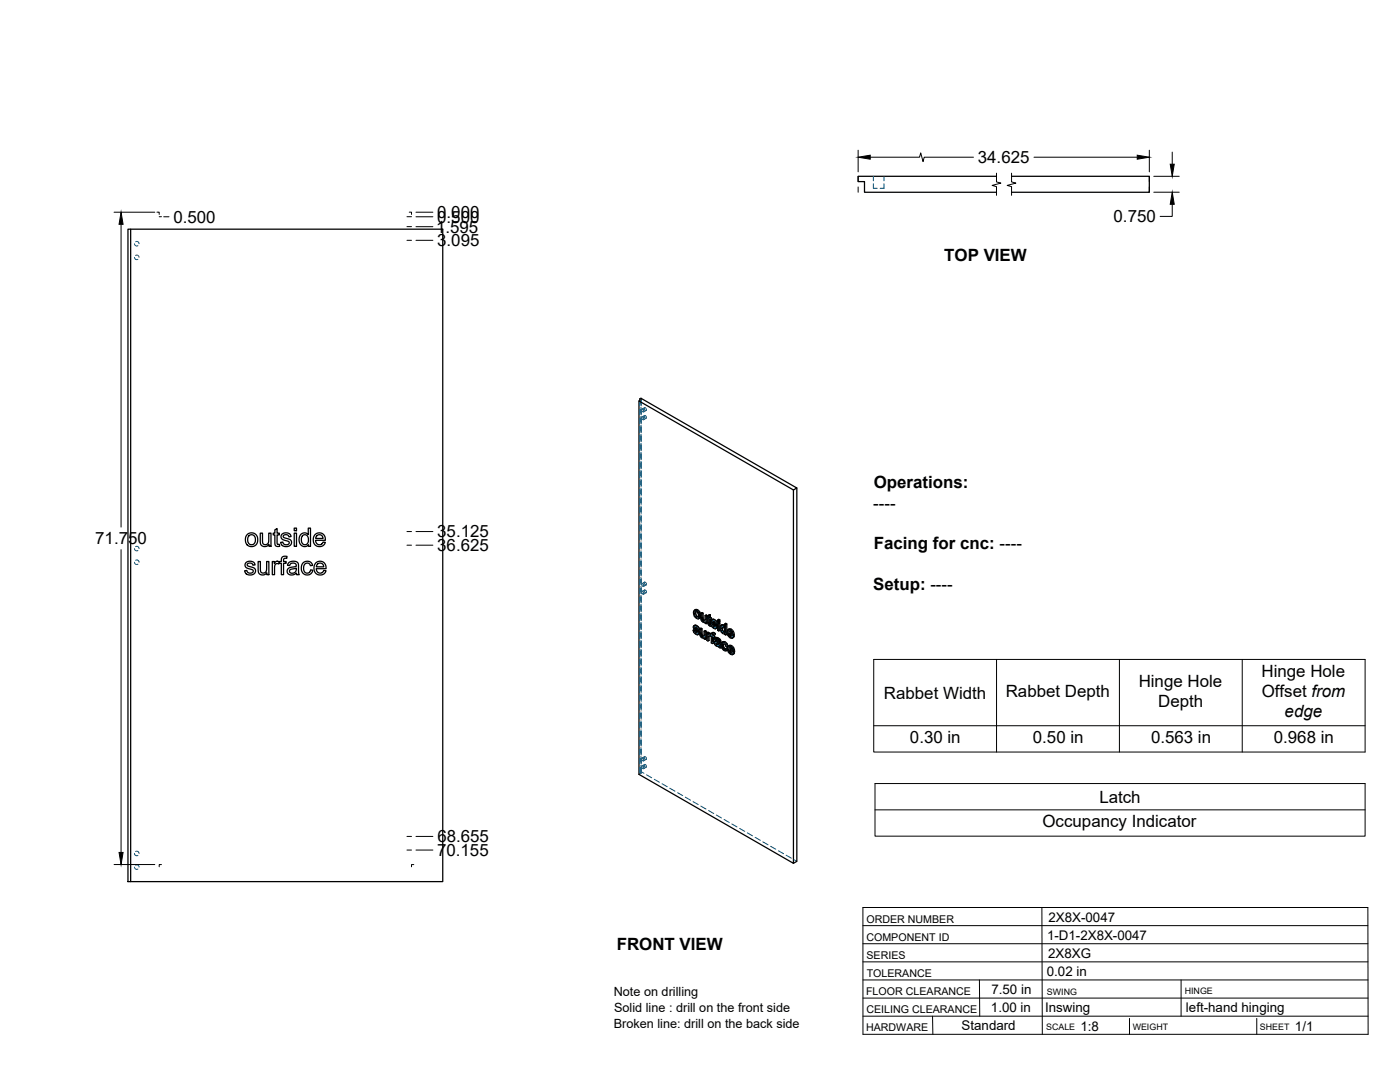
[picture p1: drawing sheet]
<svg xmlns="http://www.w3.org/2000/svg" width="559mm" height="432mm" viewBox="0 0 559 432" stroke-linecap="round" stroke-linejoin="round" font-family="sans-serif">
<!-- layer: Hidden -->
<g fill="none" stroke="#00557f" stroke-width=".4">
<path d="M348.6 73.3v1.8h1.5M348.6 70.4v1.8M352.8 73.3v1.8h-1.5M352.8 70.4v1.8M53.7 97.3l.4 .7h1M54.1 96.5l.9-.1 .5 .9M53.7 102.7l.6 .9 .8-.1M54.1 101.9h.9l.5 .8M255.4 159.8v2.2M255.8 158.9v2.5M255.9 159.5v2.5M255.4 163.2v2.3"/>
<path d="M255.4 166.7v2.4M255.4 170.3v2.4M255.4 173.9v2.4M255.4 177.5v2.3M255.8 162.6v2.4M255.8 166.2v2.4M255.8 169.7v2.4M255.8 173.3v2.4M255.8 176.9v2.4M255.9 163.2v2.3M255.9 166.7v2.4M255.9 170.3v2.4"/>
<path d="M255.9 173.9v2.4M255.9 177.5v2.3M256.2 163.4a.54 .54 0 0 1 .7 .2 .54 .54 0 0 1-.3 .8zM256.2 166.4a.56 .56 0 0 1 .7 .4 .56 .56 0 0 1-.3 .7l-.5-.6zM257.2 165.8a.56 .56 0 0 1 .7 .4 .56 .56 0 0 1-.3 .7l-.4-.6zM257.2 162.7a.56 .56 0 0 1 .7 .4 .56 .56 0 0 1-.3 .7l-.4-.6zM257.3 165.8l-1 .6M257.3 162.7l-1 .6M257.9 166.9l-1 .6M257.9 163.8l-1 .6M255.4 181v2.4M255.4 184.6v2.4"/>
<path d="M255.4 188.2v2.3M255.4 191.7v2.4M255.4 195.3v2.4M255.4 198.9v2.4M255.8 180.4v2.4M255.8 184v2.4M255.8 187.6v2.4M255.8 191.2v2.3M255.8 194.8v2.3M255.8 198.3v2.4M255.9 181v2.4M255.9 184.6v2.4"/>
<path d="M255.9 188.2v2.3M255.9 191.7v2.4M255.9 195.3v2.4M255.9 198.9v2.4M53.7 218.9l.6 .9 .8-.1M54.1 218.1h.9l.5 .8M255.4 202.5v2.3M255.4 206v2.4M255.4 209.6v2.4M255.4 213.2v2.4M255.4 216.7v2.4M255.8 201.9v2.4"/>
<path d="M255.8 205.5v2.3M255.8 209v2.4M255.8 212.6v2.4M255.8 216.2v2.4M255.8 219.8v2.3M255.9 202.5v2.3M255.9 206v2.4M255.9 209.6v2.4M255.9 213.2v2.4M255.9 216.7v2.4M53.7 224.4l.6 .8 .8-.1M54.1 223.6l.9-.1 .5 .9"/>
<path d="M255.4 220.3v2.4M255.4 223.9v2.4M255.4 227.5v2.3M255.4 231v2.4M255.4 234.6v2.4M255.4 238.2v2.4M255.8 223.3v2.4M255.8 226.9v2.4M255.8 230.5v2.4M255.8 234v2.4M255.8 237.6v2.4M255.9 220.3v2.4"/>
<path d="M255.9 223.9v2.4M255.9 227.5v2.3M255.9 231v2.4M255.9 234.6v2.4M255.9 238.2v2.4M256.2 236.1a.56 .56 0 0 1 .7 .3 .56 .56 0 0 1-.3 .7l-.5-.6zM256.2 232.9a.56 .56 0 0 1 .7 .4 .56 .56 0 0 1-.3 .7l-.5-.6zM257.2 235.5a.55 .55 0 0 1 .7 .3 .55 .55 0 0 1-.3 .7zM257.2 232.4a.55 .55 0 0 1 .7 .3 .55 .55 0 0 1-.3 .7zM257.3 235.5l-1 .5M257.3 232.3l-1 .6M257.9 236.6l-1 .5"/>
<path d="M257.9 233.4l-1 .6M255.4 241.7v2.4M255.4 245.3v2.4M255.4 248.9v2.4M255.4 252.5v2.3M255.4 256v2.4M255.4 259.6v2.4M255.8 241.2v2.4M255.8 244.8v2.3M255.8 248.3v2.4M255.8 251.9v2.4M255.8 255.5v2.4"/>
<path d="M255.8 259v2.4M255.9 241.7v2.4M255.9 245.3v2.4M255.9 248.9v2.4M255.9 252.5v2.3M255.9 256v2.4M255.9 259.6v2.4M277.1 251.2l.4 1M277.2 250l-.5 .3M277.3 249.7l-.5 .2M277.3 244.3l-.5 .2M277.3 251.3l.3 .3"/>
<path d="M277.3 250.4l-.5 .3M277.4 249.5l-.1 1.1 1.3 1.2a.36 .36 0 0 1 .3 .5 .36 .36 0 0 1-.4 .3l.3-.3M277.5 252.2l.9 .7 .6 .1M277.5 252.2l-.5 .2M277.5 251.4l-.1 .1M277.6 250.9l-.5 .3M277.6 245.6l.9 .9 .9 .1M277.6 245.6l-.5 .3M277.6 250.2l-.1 .1M277.6 250.3l.1-.3 .5 .1 1 1M277.7 243.2l-.4 .9 .3 1.5M277.7 250l-.5 .3"/>
<path d="M277.9 243.8l-.1 .2M277.9 243.8l.8 .2 .5 .9v1l-.5 .3M277.9 243.8l-.4 .2M278.2 250.1l-.5 .3M278.2 252.9l-.4 .2M278.2 251l.4 .3M278.2 252.8l.5-.2-.4 .2M278.5 243.8l-.5 .3M278.5 246.5l-.5 .3M278.6 250.5l-.5 .2M278.7 252l-.5 .2M278.7 250.9l-.4 .3"/>
<path d="M278.8 253l-.5 .3M279 246.1l-.4 .3M279 244.4l-.4 .3M279.1 246.7l-.4 .3M279.2 245.4l-.4 .2M279.8 250.7l.1 2.7 .8 .9 .8-.1v.5l.4 .2M279.8 253l-.4 .3M280 253.5l-.5 .2M280.2 244.5l.2 2.7 .8 .9 .7-.1v.4l.4 .3M280.2 246.8l-.4 .3M280.2 253.9l-.4 .3M280.4 247.2l-.5 .3"/>
<path d="M280.6 247.7l-.4 .2M280.7 254.3l-.5 .2M281.1 248l-.5 .3M281.1 254l-.2 .1M281.4 253.8l-.6 .4M281.5 251.7l-.1 1.9-.5 .4M281.5 254.7l-.4 .2M281.5 254.2l-.4 .3 .2-.1M281.6 247.7l-.3 .2M281.7 247.7l-.5 .3M281.8 247.6l-.5 .2M281.9 245.4l-.1 2-.4 .3"/>
<path d="M281.9 248.4l-.4 .3M281.9 248l-.4 .3 .2-.2M282.3 246.2v.4l.5-.3M282.6 252.3v3l.4 .3M282.6 255.3l-.5 .3M282.8 245.9l-.2 .1M283 253l-.5 .2M283.1 245.4v.7l-.3-.2v.4l.3 .2v2.4l.9 .8-.2-.6M283.1 253.4l-.1 .1M283.1 246.5l-.5 .3M283.1 246.1l-.5 .3M283.1 248.9l-.4 .2"/>
<path d="M283.2 252.8l-.2 .1M283.3 253.2l-.5 .3 .4-.2M283.3 249.2l-.4 .3M283.5 253.3l-.4 .3 .3-.4 .4 .4 .2-.3 .4 .4v2.6l.4 .3M283.5 246.8l-.4 .2M283.7 249.5l-.4 .3M284 247l-.5-.2v.5M284 253.2l-.5 .2M284 253.3l-.5 .2M284 249.2l-.2 .1M284 249.7h-.1M284.2 248.9l.4 .9"/>
<path d="M284.3 247.6l-.5 .3M284.4 253.3l-.9 .4M284.4 256.3l-.5 .3M284.4 253.7l-.5 .3M284.4 247.3l-.5 .2M284.4 248.9l.3 .3M284.4 252.6l-.4 .2M284.4 248.1l-.5 .2M284.5 247.2l-.1 1 1.3 1.2a.37 .37 0 0 1 .3 .5 .37 .37 0 0 1-.4 .3l.3-.3M284.5 252.4l-.1 .9-.4-.2M284.6 249.8l.7 .7 .8 .1M284.6 249.8l-.5 .2"/>
<path d="M284.6 249v.1M284.7 248.5l-.5 .3M284.7 247.8l-.1 .1M284.8 247.9v-.3l.5 .1 1 1M284.8 254l-.4 .2M284.8 247.6l-.4 .3M284.9 253l-.5 .2M285.2 253l-.5 .3M285.3 247.7l-.5 .3M285.3 254.3l-.5-.3v.5M285.3 254.7l.5-.3-.2 .5 .4 .3a.87 .87 0 0 1 1 0 .87 .87 0 0 1 .3 .9l-.5-.1M285.4 248.6l.3 .3"/>
<path d="M285.4 250.4l.4-.2-.9 .5M285.4 253.2l-.5-.2-.1 .3M285.5 256.2l-.4 .3M285.6 255.8l-.5 .3M285.6 254.9l-.5 .2M285.7 248.1l-.5 .2M285.7 255.7l-.2 .6 .3 .7 .7 .6 .8 .1 .1 .4M285.7 256.9l-.4 .3M285.8 249.6l-.5 .2M285.9 248.5l-.5 .3M285.9 250.7l-.5 .2M285.9 256.5l.3-.3a.77 .77 0 0 1 .9 .2 .77 .77 0 0 1 0 .9h-.3"/>
<path d="M286.2 256.2l-.6 .3 .4-.3M286.2 254.9l-.4 .2M286.4 257.6l-.5 .2M286.7 255l-.5 .3M286.9 257.7l-.5 .3M286.9 248.3v3l.4 .3M286.9 247.2v.6l.4 .2M286.9 251.3l-.5 .3M286.9 247.8l-.5 .2M287.1 257.3l-.4 .3M287.2 255.5l-.5 .2M287.2 257.2l-.4 .3 .1-.1"/>
<path d="M287.3 256.5l-.4 .3M287.3 256l-.4 .2M287.3 256.1l-.4 .3M287.3 257.7l-.4 .2M287.4 258.1l.5 .3M287.4 258.1l-.4 .3M287.9 250.4l-.5 .2M288 251.3l-.5 .2M288 249.6l-.5 .3M288.2 249.3l-.3 .8 .3 1.6 .8 .9 .7-.1v.4l.4 .3M288.3 257.1l-.5 .3M288.4 252.1l-.4 .2"/>
<path d="M288.4 256.3l-.4 .3M288.5 249.9l-.1 .2M288.5 249.9l.7 .1 .5 1v.9l-.5 .3M288.5 249.9l-.4 .2 .4-.2M288.6 258.4l-.4 .3M288.6 256.1l-.3 .7 .2 1.5 .7 .8 1 .4M288.8 256.8l.6-.2 1.1 1.2M289 256.6l-.5 .3M289 252.6l-.5 .2M289 249.9l-.5 .2M289.4 249.8l-.2 .1M289.5 259.4l-.5 .2"/>
<path d="M289.5 256.6l-.4 .3M289.5 252.2l-.4 .3M289.5 250.4l-.4 .3M289.6 259h.3M289.7 248.8v1.5l-.5-.7M289.7 250.3l-.5 .2M289.7 251.5l-.4 .2M289.7 252.9l-.4 .3M289.7 252.5l-.4 .3 .3-.1M289.9 257l-.5 .3M289.9 259l-.4 .2M290.1 257.6l-.5 .3"/>
<path d="M290.1 258.6l-.2 .4M290.4 258.7l.2 .2-.2 .4M290.6 258.9l-.2 .1M290.7 252l-.5 .3M290.8 258.6l-.5 .2M291 251l-.3 .8 .3 1.5 1 1 .8 .1M291 253.3l-.4 .3M291.1 252.4l-.4 .2M291.1 259.9l-.4 .3M291.1 257.6l-.3 .7 .3 1.6 .9 .9 .9 .1M291.2 252.9l-.1-.5 2 1.1M291.3 258.9l-.5 .3"/>
<path d="M291.4 259.5l-.1-.6 1.9 1.2M291.4 251.5l-.2 .2M291.4 251.5l.7 .2 .5 1.1-.6-.3M291.4 251.5l-.5 .2M291.5 258l-.2 .3M291.5 258l.8 .3 .4 1.1-.6-.4M291.5 258l-.4 .3M291.9 251.5l-.5 .3M291.9 254.3l-.5 .2M292 258.1l-.4 .2M292.1 253.9h.2M292.4 253.9l-.5 .3 .4-.3"/>
<path d="M292.4 252.1l-.4 .3M292.6 258.7l-.5 .3M292.6 252.8l-.5 .2M292.6 253.6l-.1 .1M292.7 254.4l-.5 .3M292.7 253.7l-.4 .2M292.7 259.4l-.4 .2M255.4 263.2v2.4M255.4 266.7v2.4M255.4 270.3v2.4M255.4 273.9v2.4M255.4 277.5v2.3"/>
<path d="M255.8 262.6v2.4M255.8 266.2v2.4M255.8 269.7v2.4M255.8 273.3v2.4M255.8 276.9v2.4M255.9 263.2v2.4M255.9 266.7v2.4M255.9 270.3v2.4M255.9 273.9v2.4M255.9 277.5v2.3M292 260.8l-.4 .3M292.2 260.5h.3"/>
<path d="M292.5 260.5l-.4 .2M292.7 260.2h-.1M292.8 261l-.5 .3M292.8 260.3l-.3 .2M255.4 281.1v2.3M255.4 284.6v2.4M255.4 288.2v2.4M255.4 291.8v2.3M255.4 295.3v2.4M255.4 298.9v2.4M255.8 280.5v2.4M255.8 284v2.4"/>
<path d="M255.8 287.6v2.4M255.8 291.2v2.4M255.8 294.8v2.3M255.8 298.3v2.4M255.9 281.1v2.3M255.9 284.6v2.4M255.9 288.2v2.4M255.9 291.8v2.3M255.9 295.3v2.4M255.9 298.9v2.4M255.4 302.5v2.4M255.4 306v2.2"/>
<path d="M255.4 308.2l.5 .3M255.8 301.9v2.4M255.8 305.5v2.4M255.8 307.9l-.4 .3M255.8 307.9l1.2 .7M255.9 308.5l-.9 .5M255.9 302.5v2.4M255.9 306v2.5M256.2 302.6a.55 .55 0 0 1 .7 .3 .55 .55 0 0 1-.3 .7zM256.2 305.7a.56 .56 0 0 1 .7 .3 .56 .56 0 0 1-.3 .7l-.5-.6zM257.2 305.1a.56 .56 0 0 1 .7 .4 .56 .56 0 0 1-.3 .7l-.4-.6zM257.2 302a.56 .56 0 0 1 .7 .3 .56 .56 0 0 1-.3 .7l-.4-.6z"/>
<path d="M257.3 305.1l-1 .6M257.3 302l-1 .5M257.9 306.2l-1 .6M257.9 303.1l-1 .5M258 309.2l2.1 1.2M261.2 311l2 1.2M264.2 312.8l2.1 1.2M267.3 314.6l2.1 1.1M270.4 316.3l2.1 1.2M273.5 318.1l2.1 1.2M276.6 319.9l2.1 1.2M54.1 339.8h.9l.5 .8"/>
<path d="M279.7 321.7l2.1 1.2M282.8 323.5l2.1 1.2M285.9 325.2l2.1 1.2M289 327l2.1 1.2M292.1 328.8l2.1 1.2M295.2 330.6l2.1 1.2M298.3 332.4l2.1 1.2M301.4 334.2l2.1 1.1M304.5 336l2.1 1.1M307.6 337.7l2 1.2M310.7 339.5l2 1.2M53.7 346.1l.4 .7h1"/>
<path d="M53.7 340.6l.6 .9 .8-.1M54.1 345.2l1 .1 .4 .8M313.8 341.3l2 1.2M316.9 343.1l1.2 .6"/>
</g>
<!-- layer: Visible -->
<g fill="none" stroke="#000" stroke-width=".51">
<path d="M397.7 70.4h-55.2v2.1h2.6v4.2h52.6M403.8 70.4h54.9v6.3h-54.9M51.1 91.5h1.1v260.3h-1.1zM52.2 91.5h124.5v260.3h-124.5M255.4 159.2l.5 .3-.9 .5v149l61.7 35.5v-149M255.4 159.2l.4-.3 62.3 35.9-1.4 .7-61.7-35.5M255.4 159.2v.6M318.1 194.8v148.9l-1.4 .8M98.8 213.2l1.1-.5a2.66 2.66 0 0 1 3 3.6 2.66 2.66 0 0 1-4.7 .6l-.2-1.1a2.9 2.9 0 0 1 .8-2.6zM99.3 213.9l.8-.5a1.97 1.97 0 0 1 1.9 2 1.97 1.97 0 0 1-2 2l-.5-.3a2.65 2.65 0 0 1-.2-3.2zM103.9 212.8h.9v2.9a1.32 1.32 0 0 0 1.3 1.7 1.32 1.32 0 0 0 1.2-1.8v-2.8h.9v5.2h-.8v-.7a1.88 1.88 0 0 1-2.3 .8 1.88 1.88 0 0 1-1.2-2.1zM109.7 211.5l.9-.6v1.9h.9v.7h-.9v3.3l.3 .4h.6l.1 .8a1.32 1.32 0 0 1-1.5-.1 1.32 1.32 0 0 1-.4-1.4v-3h-.6v-.7h.6z"/>
<path d="M112.5 213.2l1.1-.5a1.96 1.96 0 0 1 2.6 1.4l-.9 .1a1.13 1.13 0 0 0-1.1-.9 1.13 1.13 0 0 0-1.1 1l.3 .3a3.4 3.4 0 0 1 2.9 1.4 2.17 2.17 0 0 1-1.6 2.1 2.17 2.17 0 0 1-2.5-1l-.2-.6 .9-.1a1.23 1.23 0 0 0 1.3 1.1 1.23 1.23 0 0 0 1.2-1.3l-.7-.3a2.35 2.35 0 0 1-2.5-1.5zM117.4 212.8h.9v5.2h-.9zM117.4 210.8h.9v1h-.9zM120 213.4l1.1-.7a1.88 1.88 0 0 1 1.9 .7v-2.6h.9v7.2h-.8v-.6a2.18 2.18 0 0 1-2.6 .4 2.18 2.18 0 0 1-1.1-2.4zM120.8 213.8l.6-.4a2.12 2.12 0 0 1 1.8 1.6 2.12 2.12 0 0 1-.9 2.3l-.3 .1a2.1 2.1 0 0 1-1.7-1.4 2.1 2.1 0 0 1 .5-2.2zM125.7 213.4l1.5-.7a2.47 2.47 0 0 1 2.7 2.9h-4l.3 1a1.46 1.46 0 0 0 1.5 .8 1.46 1.46 0 0 0 1.2-1.1l1 .2-.3 .6-.7 .7-1.2 .3a2.79 2.79 0 0 1-2.6-1.7 2.79 2.79 0 0 1 .6-3zM126.5 213.8l.7-.4h.8l.6 .5 .3 1h-2.9zM98.2 224.5l1.1-.5a1.92 1.92 0 0 1 2.5 1.4l-.9 .2a1.13 1.13 0 0 0-1.1-.9 1.13 1.13 0 0 0-1.1 .9l.3 .3a3.5 3.5 0 0 1 2.9 1.4 2.19 2.19 0 0 1-1.5 2.2 2.19 2.19 0 0 1-2.5-1l-.3-.7h1a1.23 1.23 0 0 0 1.3 1 1.23 1.23 0 0 0 1.1-1.2l-.6-.4a2.35 2.35 0 0 1-2.6-1.5zM103 224.1h.9v2.9a1.32 1.32 0 0 0 1.4 1.7 1.32 1.32 0 0 0 1.1-1.8v-2.8h.9v5.2h-.8v-.7a1.88 1.88 0 0 1-2.2 .8 1.88 1.88 0 0 1-1.3-2zM108.7 224.1h.8v.8a1.28 1.28 0 0 1 2-.7l.8-.1v-.6a1.5 1.5 0 0 1 .7-1.4 1.5 1.5 0 0 1 1.6 0l-.2 .7a.82 .82 0 0 0-.8 0 .82 .82 0 0 0-.4 .8v.5h1v.7h-1v4.5h-.9v-4.5h-.8v-.4l-.2 .7a1.17 1.17 0 0 0-1.4 .1 1.17 1.17 0 0 0-.3 1.4v2.7h-.9zM115.1 224.7a2.39 2.39 0 0 1 4 .6l.3 4h-.9l-.2-.6a2.02 2.02 0 0 1-2.2 .9 2.02 2.02 0 0 1-1.5-1.8l.1-.3a2.01 2.01 0 0 1 2-1.2h.4a.83 .83 0 0 0 1.1-.8 .83 .83 0 0 0-1.1-.8 1.23 1.23 0 0 0-1.5 1l-.9-.1zM115.7 227.4l2.6-.7a1.46 1.46 0 0 1-.8 1.9 1.46 1.46 0 0 1-2-.8z"/>
<path d="M120.9 224.6l1.1-.6 1.5 .1 .8 .6 .5 .9-.9 .2a1.44 1.44 0 0 0-1.9-1 1.44 1.44 0 0 0-.8 1.9l.1 1a1.35 1.35 0 0 0 1.5 1 1.35 1.35 0 0 0 1.2-1.3l.8 .1-.4 1.1a2.48 2.48 0 0 1-3.2 .4 2.48 2.48 0 0 1-.8-3.2zM126 224.7l1.5-.7a2.47 2.47 0 0 1 2.7 2.9h-4l.3 1a1.46 1.46 0 0 0 1.4 .8 1.46 1.46 0 0 0 1.3-1.1l.9 .2-.3 .7-.7 .6-1.1 .4a2.8 2.8 0 0 1-2.6-1.7 2.8 2.8 0 0 1 .6-3.1zM126.7 225.1l.8-.4 .9 .1 .5 .4 .3 1h-2.9zM276.6 251.5l.9 1.4 .6 .4 .6-.1M276.9 249.8l.6-.3 .8 .2 .9 1.4-.5 .3-.1-.6M277.3 244.8l.4-.8 .9 .7 .1 1.5-.7 .2M277.3 251.3l-.7 .2 .5 .2M277.3 252.3l.5 .4 .4-.3M277.4 250.9l1 .9 .5-.2M277.4 251.5l-.3 .2 .2 .6 .4-.3M277.5 249.5l-.7 .5v.6l1.6 2M277.5 250.3l-.3 .3 .5-.2"/>
<path d="M277.5 245.8l.5 .6 .5-.3M277.6 251.6l.8 .9M277.6 250.3l.6 .7M277.7 249.9l.5 .4 .5-.2M277.7 244.5l-.4 .3v.5l.2 .5 .4-.3M277.7 250.4l1 1M277.7 250.4h-.5M277.7 249.5l-.7 .3M277.8 252.7l.4 .1M277.8 244l.1 1.5 .8 .7M277.8 250.6l-.4 .3-.2-.3M278 243.6l.9 1 .5-.3"/>
<path d="M278.1 249.7l-.4 .2-.4-.1M278.2 250.3l.4 .5 .4-.3M278.4 252.6l-.1 .2M278.4 251.8l.3 .5 .5-.3M278.5 243.4l-.5 .2-.8-.1M278.6 251.3l.7 1.2-.7 .8M278.7 252.3l.1 .5 .5-.3M278.8 252.8l-.1 .4 .4-.3M278.9 244.6l.4 1.3 .4-.3M279.1 246.7a1.73 1.73 0 0 1-2.3-1.8l.1-1 .3-.4 .8-.3 .9 .5 .5 .6 .3 1.3-.2 .8-.6 .5M279.3 245.9l-.2 .8 .4-.3M279.8 244.7l.4 .3 .4-.3"/>
<path d="M279.8 251.2v2.2l.4-.2M279.8 253.4l.2 .4 .4-.2M280 253.8l.3 .3 .5-.2M280.2 245v2.2l.5-.3M280.2 247.2l.2 .4 .4-.3M280.2 250.9l-.4 .3-.5-.2M280.3 254.1l.4 .1M280.4 247.6l.3 .3 .5-.2M280.7 247.9l.4 .1M280.9 254l-.6-.7-.1-2.4-.4-.2-.5 .3 .1 2.5 .8 1h.9M281 251.9l.4 .3 .5-.3M281.1 254.5v.4l.3 .3"/>
<path d="M281.1 254.5l-.2 .1M281.4 247.7l-.7-.7-.1-2.3-.4-.2-.4 .2v2.5l.7 1 1 .1M281.4 245.7l.5 .2 .4-.2M281.4 252.2v3l.5-.3v-3l-.4-.2-.5 .2v1.9l-.3 .4 .2-.1M281.5 248.3v.4l.4 .2M281.5 248.3l-.2 .1M281.9 245.9v3l.4-.2v-3l-.4-.3-.5 .3v1.9l-.3 .4 .2-.1M282.3 246.6l.3 .2 .2 2.6 .8 .5 .3-.2M282.6 246l-.3 .2 .3 .2v-.8l.9-.3v1.1l.5 .2v.4l-.5 .3v-.4M283 253.5l-.4 .2v.5l.4-.2M283 252.9v-.4l-.4-.2-.5 .3v3l.5 .2M283 252.5l-.5 .3-.4-.2"/>
<path d="M283.1 253.6l-.1 2-.4 .2v-1.6M283.1 253.6l.4 .2M283.1 253.6l-.5 .1M283.1 245.6v1l.4-.2M283.1 246.6l.4 .3 .5-.3M283.1 253l.4 .4M283.3 252.7l-.8 .5v-.4M283.3 249.3l.2 .1M283.5 249.4l.1 .5M283.5 252.8l-.8 .2M283.5 252.8l-.7 .2M283.5 245.3l-.9 .3"/>
<path d="M283.5 253.4v.3l.4 .3v2.6l.5 .2M283.5 253.5l-.1 .4M283.5 248.8l-.4 .3v-2.1l.4 .3 .3 1.8M283.6 248.9l-.5 .2M283.8 249.1l.8 1.4 .7 .4 .5-.1M283.8 249.1l-.6 .1M283.8 249.1h.1M283.8 249.3l-.3 .1M284 247.4l.6-.3 .6 .1 .8 .8 .3 .7-.5 .3-.1-.6M284.1 252.7l.9-.2 .5 .3-.1 .4-.4 .3v-.4M284.3 248.1l.4-.2 1.1 1.1M284.4 253.8l.5 .3 .4-.2"/>
<path d="M284.4 248.9l-.6 .2 .4 .2M284.4 249.9l.5 .4 .4-.2M284.5 248.5l1 .9 .5-.2M284.6 249.1l-.4 .2 .1 .4 .6-.1M284.6 247.9l-.3 .4 .5-.4 .6 .7M284.6 247.1l-.7 .4v.7l1.6 2M284.6 252.4l-.6 .3-.1 .9-.4-.2 .4-.3-.4-.3M284.6 252.8l.4 .3 .5-.3M284.7 249.2l.8 .9M284.8 253.3l.5 .6v.4l-.4 .2v-.4M284.8 254.5v2.1l-.4 .2v-2.6l.5 .3M284.8 247.5l.5 .4 .5-.2"/>
<path d="M284.9 247.1l-.8 .3M284.9 250.3l.4 .1M284.9 248.2l-.4 .3-.2-.2M285 253.5l-.6-.3v.6l.4-.2M285.1 252.5l-.9 .1M285.2 247.3l-.4 .2-.4-.1M285.3 247.9l.4 .5 .4-.2M285.4 254.7l.9-.3 1.3 1 .3 3-.5 .2-.1-.4M285.5 250.2l-.1 .2M285.5 249.4l.3 .5 .5-.3M285.6 256.5l.1-.1a.86 .86 0 0 1 1.1 1M285.6 257.1l.4 .4 .5-.3"/>
<path d="M285.7 256.4l-.2 .3M285.7 248.9l.7 1.2-.7 .8M285.8 255.7l-.7 .5 .1 .9 .9 .8h.8l.1 .5 .4 .2M285.8 249.9l.1 .5 .5-.3M285.9 256.5l-.4 .2 .1 .4 .5-.2M285.9 250.4l-.1 .4 .5-.3M286 256.5l.8 .8M286 255.2l-.4 .3a.71 .71 0 0 1 .9-.1 .71 .71 0 0 1 .2 .9l-1-.4M286 255.2h.1M286 257.5l.5 .1M286.1 255.7l-.7 .2M286.2 254.4l-1 .4-.1 .3 .5 .4"/>
<path d="M286.3 254.9l.5 .4 .5-.3M286.4 248.6l.5 .2 .4-.2M286.4 247.4l.5 .3 .4-.3M286.5 257.6l.3-.1zM286.7 254.6l-.4 .3-.6-.2M286.8 256l-1-.3-.5 .3M286.8 255.3l.3 .4 .5-.3M286.9 247.7v.6l.4-.3v-.6l-.4-.2-.5 .2v.6l.5 .3M286.9 248.3l.4 .3v3l-.4 .2v-3M286.9 248.3l-.5 .3v3l.5 .2M287.1 255.7l.2 .4 .4-.2M287.3 256.1v2.1l.5-.3"/>
<path d="M287.8 249.6l.6-.3 .8 .3M288.1 250.1l.7 .2 .4 .9v1l-.6 .2M288.1 251.9l.5 .5 .4-.2M288.1 250.1l-.2 .8M288.2 256.4l.7-.4 .6 .2 .6 .6 .4 1-.4 .2-.4-.9M288.3 257.6l.2 1 .5-.2M288.3 250.6l-.4 .3v.5l.2 .5 .4-.3M288.4 249.3l-.9 .6v1.4l.7 1.3 .7 .4 .4-.2M288.4 250.1v1.3l.8 .8M288.5 258.6l.5 .6 .5-.3M288.5 249.7l.4 .3M288.8 257.4l-.5 .2 .4-.8 1.4 1.2"/>
<path d="M288.8 256.8l.1 1.4 .7 .8M288.9 256l-.5 .3a2.1 2.1 0 0 0 1.4 3.4M289 249.4l-.5 .3-.6-.2M289 256.5l.7 .6 .5-.2M289.3 252.8v.4l.4 .2M289.3 252.8l-.2 .1M289.5 256.2l-.5 .3-.6-.2M289.7 249.3v4.1l.4-.2v-4.2l-.4-.2-.5 .2v1.5l-.3-.5 .3-.1M289.7 258.8l-.2 .4h-.5M290.1 249l-.4 .3-.5-.3M290.4 259l-.6 .7 .6-.4M290.4 258.7l-.7 .1 .4 .3"/>
<path d="M290.9 253.5l.6 .6 .4-.2M291.1 252l-.4 .2 1.4 .8-.7-1.2-.5-.1-.2 .5M291.2 251.7l-.1 .3 .9 .5M291.2 252.9l.9 1M291.3 258.5l-.5 .3 1.5 .8-.7-1.3h-.5l-.3 .5M291.3 258.3v.2l.8 .5M291.4 253.3l-.5 .2-.2-.9 1.9 1.1M291.4 259.5l.8 1M291.4 251.4l.9 .9 .4-.3M291.5 254.1l.4 .1M291.5 259.8l-.5 .3-.2-.9 2 1.1M291.6 257.9l.8 .9 .5-.2"/>
<path d="M291.9 251.1l-1.3 .2M292 257.7l-1.3 .1M292.1 253.9l.5 .3 .5-.2M292.1 253.9l-.1 .2M292.3 252.3l.3 1.3 .5-.3M292.4 258.8l.4 1.4 .4-.3M292.5 253.7l-.4 .2M292.6 253.6l.5-.1v-.5l-.7-1.5-.9-.6-.9 .4-.4 1.1 .4 1.3 1.2 1 .8-.5M292.7 253.7l.4 .3-.8 .6M291 260.1l.6 .6 .4-.3M291.6 260.7l.4 .1M292.3 260.4l.4 .4 .5-.3"/>
<path d="M292.3 260.4l-.2 .3M292.6 260.2l-.3 .2M292.8 260.2l.4-.1v-.6l-.7-1.4-.9-.6-.9 .3-.4 1 .4 1.4 1.2 1h.6l.2-.4M292.8 260.3l.3 .4-.7 .5"/>
</g>
<!-- layer: Reference -->
<g fill="none" stroke="#000" stroke-width=".4">
<path d="M342.5 70.4v2.1M342.5 74.6v2.1M458.7 70.4v2.1M458.7 74.6v2.1M62.6 84.7h.9v.9M63.5 86.5h1M162.4 90.4h1.9M162.4 95.9h1.9M162.4 86.5h1.9M163.3 84.7h1v.9M162.4 212.1h1.9M162.4 217.6h1.9"/>
<path d="M162.4 333.8h1.9M162.4 339.2h1.9M64.5 345h-1v.9M165.2 345h-.9v.9"/>
</g>
<!-- layer: Hidden Narrow -->
<path d="M278.2 251.5l-.4 .3M279.8 252.5l-.5 .3M280.2 246.3l-.4 .3M281.5 253.3l-.5 .2M281.9 247l-.5 .3M283.1 248.2l-.5 .3M284.4 253l-.5 .3M284.8 253.3h.1M285.3 249.1l-.4 .3M286.6 256.3l-.5 .3M287.3 256.7l-.4 .3" fill="none" stroke="#000" stroke-width=".4"/>
<!-- layer: Visible Narrow -->
<path d="M278.2 251l-.4 .2M280.2 252.6l-.4 .3M280.6 246.4l-.4 .2M283.5 248.5l-.4 .3M284.8 253.3l-.4 .3M285.3 248.6l-.4 .2M286.5 255.8l-.4 .3M287.8 256.3l-.5 .3M287.8 257l-.5 .3" fill="none" stroke="#000" stroke-width=".4"/>
<!-- layer: Titleblock -->
<g fill="none" stroke="#000" stroke-width=".4">
<path d="M344.4 362.2h201.6l.1 50.6h-201.7zM344.4 376.6h201.6M344.4 369.4h201.6M415.9 362.2l.1 50.6M344.4 383.9h201.6M344.4 398.3h201.6M344.4 391.1h201.6M390.9 391.1l.2 14.4M471.4 391.1v14.4M344.4 405.5h201.7M372.2 405.5l.1 7.3M450.8 406.4v6.4"/>
<path d="M501.6 406.4v6.4"/>
</g>
<!-- layer: FD_Dimensions -->
<g fill="none" stroke="#000" stroke-width=".4">
<path d="M342.5 59.9v8.7M458.7 59.9v8.7M347.3 62.7h19.7l.5-1.7 .9 3.5 .5-1.8h19.7M412.7 62.7h41.2M460.5 70.4h10.2M460.5 76.7h10.2M467.9 60.7v4.8M45.5 84.7h16.3M48.3 89.5v120.9M65.3 86.5h2.2M166 84.7h6.8M166 90.5h6.8"/>
<path d="M166 95.9h6.8M166 86.5h6.8M467.9 81.5v4.9h-4.8M48.3 219.4v120.8M166 212.1h6.8M166 217.6h6.8M166 333.8h6.8M166 339.2h6.8M45.5 345h16.3"/>
</g>
<path d="M342.5 62.7l4.8-.8v1.6zM453.9 61.9l4.8 .8-4.8 .8zM467.1 65.5h1.6l-.8 4.9zM48.3 84.7l.8 4.8h-1.6zM467.9 76.7l.8 4.8h-1.6zM47.5 340.2h1.6l-.8 4.8z" fill="#000" stroke="#000" stroke-width=".4"/>
<!-- layer: Break Lines -->
<path d="M397.7 69.1v3.5l1.8 .5-3.5 .9 1.7 .5v3.5M403.8 69.1v3.5l1.7 .5-3.5 .9 1.8 .5v3.5" fill="none" stroke="#000" stroke-width=".4"/>
<!-- layer: Custom Tables -->
<path d="M348.7 263.2h196.2v36.9h-196.2zM397.8 263.2v36.9M446.8 263.2v36.9M495.8 263.2v36.9M348.7 289.6h196.2M349.2 312.7h195.7v21h-195.7zM349.2 323.2h195.7" fill="none" stroke="#000" stroke-width=".4"/>
<g font-size="6.7">
<text x="390.3" y="65.1">34.625</text>
<text x="69.2" y="88.9">0.500</text>
<text x="174.5" y="87.1">0.000</text>
<text x="174.5" y="88.9">0.500</text>
<text x="444.5" y="88.7">0.750</text>
<text x="174.1" y="92.8">1.595</text>
<text x="174.5" y="98.3">3.095</text>
<text x="376.9" y="104.1">TOP VIEW</text>
<text x="348.7" y="194.9">Operations:</text>
<text x="348.5" y="203">----</text>
<text x="174.5" y="214.5">35.125</text>
<text x="38" y="217.2">71.750</text>
<text x="174.5" y="219.9">36.625</text>
<text x="348.7" y="219.2">Facing for cnc: ----</text>
<text x="348.5" y="235.3">Setup: ----</text>
<text x="454.5" y="274.1">Hinge Hole</text>
<text x="503.6" y="270">Hinge Hole</text>
<text x="352.8" y="278.8">Rabbet Width</text>
<text x="401.4" y="278.2">Rabbet Depth</text>
<text x="503.6" y="278.2">Offset from</text>
<text x="462.3" y="282.2">Depth</text>
<text x="512.8" y="286.2">edge</text>
<text x="363.2" y="296.5">0.30 in</text>
<text x="412.3" y="296.5">0.50 in</text>
<text x="459.4" y="296.5">0.563 in</text>
<text x="508.4" y="296.5">0.968 in</text>
<text x="438.8" y="320.3">Latch</text>
<text x="416.1" y="330.2">Occupancy Indicator</text>
<text x="174.5" y="341.6">70.155</text>
<text x="174.6" y="336.2">68.655</text>
<text x="246.2" y="379.1">FRONT VIEW</text>
</g>
<g font-size="5.3">
<text x="418.5" y="367.9">2X8X-0047</text>
<text x="417.9" y="375">1-D1-2X8X-0047</text>
<text x="418.4" y="382.3">2X8XG</text>
<text x="417.8" y="389.5">0.02 in</text>
<text x="395.7" y="396.8">7.50 in</text>
<text x="395.5" y="403.7">1.00 in</text>
<text x="417.2" y="404.1">Inswing</text>
<text x="473.4" y="403.9">left-hand hinging</text>
<text x="383.8" y="411">Standard</text>
<text x="431.3" y="411.5">1:8</text>
<text x="516.9" y="411.5">1/1</text>
</g>
<g font-size="5.1">
<text x="245" y="397.3">Note on drilling</text>
<text x="245.1" y="403.8">Solid line : drill on the front side</text>
<text x="245" y="410.3">Broken line: drill on the back side</text>
</g>
<g font-size="4.3">
<text x="345.8" y="368.4">ORDER NUMBER</text>
<text x="345.8" y="375.5">COMPONENT ID</text>
<text x="345.8" y="382.7">SERIES</text>
<text x="345.9" y="389.9">TOLERANCE</text>
<text x="345.7" y="397.2">FLOOR CLEARANCE</text>
<text x="345.8" y="404.4">CEILING CLEARANCE</text>
<text x="345.7" y="411.6">HARDWARE</text>
</g>
<g font-size="3.5">
<text x="417.9" y="397">SWING</text>
<text x="472.9" y="396.7">HINGE</text>
<text x="417.5" y="410.9">SCALE</text>
<text x="452.1" y="410.9">WEIGHT</text>
<text x="502.9" y="410.9">SHEET</text>
</g>
</svg>
